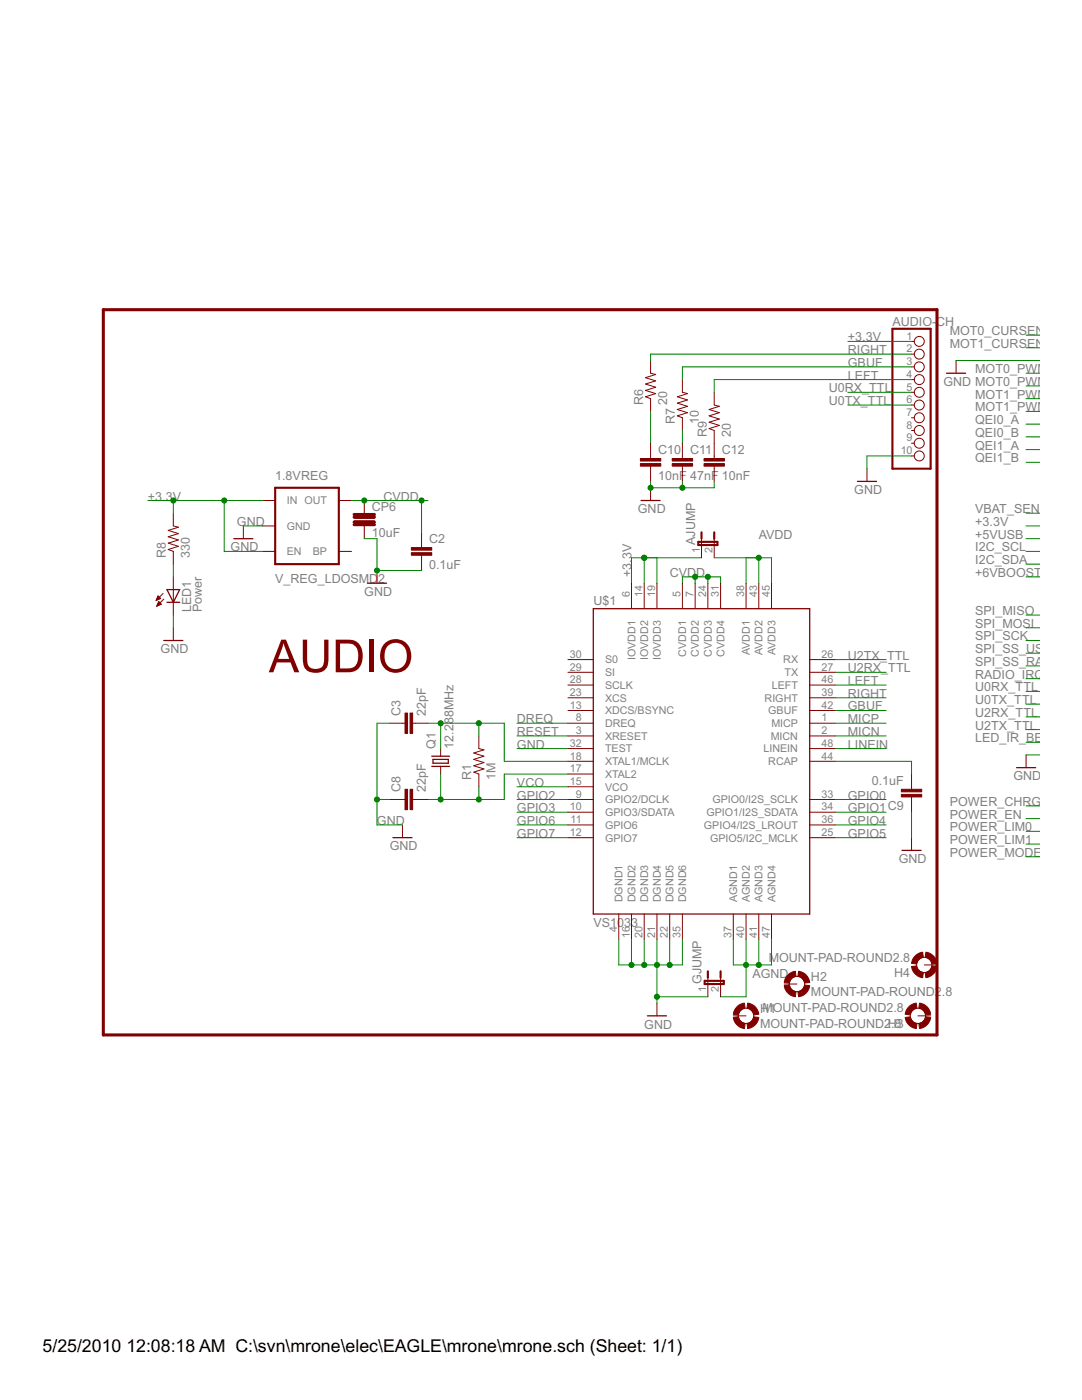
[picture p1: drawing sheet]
<svg xmlns="http://www.w3.org/2000/svg" width="216mm" height="279mm" viewBox="0 0 216 279" stroke-linecap="round" stroke-linejoin="round" font-family="sans-serif">
<g fill="#800000" stroke="#800000" stroke-width=".61">
<path d="M20.6 61.8v144.7z"/>
<path d="M20.6 206.5h166.4z"/>
<path d="M187 61.8v144.7z"/>
<path d="M20.6 61.8h166.4z"/>
<path d="M70.7 104.7h4z"/>
<path d="M70.7 102.7h4z"/>
<path d="M70.7 103.2h4z"/>
<path d="M70.7 104.2h4z"/>
</g>
<g fill="#800000" stroke="#800000" stroke-width=".2">
<path d="M34.6 102.4v2.6z"/>
<path d="M34.6 110v2.6z"/>
<path d="M33.6 109.7l1 .3z"/>
<path d="M33.6 109.7l2-.7z"/>
<path d="M33.6 108.4l2 .6z"/>
<path d="M33.6 108.4l2-.6z"/>
<path d="M33.6 107.1l2 .7z"/>
<path d="M33.6 107.1l2-.6z"/>
<path d="M33.6 105.9l2 .6z"/>
<path d="M33.6 105.9l2-.7z"/>
<path d="M34.6 105l1 .2z"/>
<path d="M34.6 120.2v2.5z"/>
<path d="M34.6 115.1v2.6z"/>
<path d="M34.6 117.7v2.5z"/>
<path d="M32.6 118.4l-1.4 1.4z"/>
<path d="M32.7 119.6l-1.4 1.4z"/>
<path d="M31.5 118.9l-.3 .9z"/>
<path d="M31.5 118.9l.5 .5z"/>
<path d="M31.2 119.8l.8-.4z"/>
<path d="M31.2 119.7h.1z"/>
<path d="M31.2 119.6h.4z"/>
<path d="M31.3 119.5h.6z"/>
<path d="M31.3 119.4h.7z"/>
<path d="M31.4 119.3h.5z"/>
<path d="M31.5 119.1h.2z"/>
<path d="M31.5 119h.1z"/>
<path d="M31.7 120.1l-.4 .9z"/>
<path d="M31.7 120.1l.5 .5z"/>
<path d="M31.3 121l.9-.4z"/>
<path d="M31.3 120.8h.3z"/>
<path d="M31.4 120.7h.5z"/>
<path d="M31.5 120.6h.7z"/>
<path d="M31.5 120.5h.5z"/>
<path d="M31.6 120.4h.3z"/>
<path d="M31.6 120.2h.2z"/>
<path d="M34.6 125.3v2.5z"/>
<path d="M113.3 131.6h5.1z"/>
<path d="M113.3 134.2h5.1z"/>
<path d="M113.3 136.7h5.1z"/>
<path d="M113.3 139.3h5.1z"/>
<path d="M113.3 141.8h5.1z"/>
<path d="M113.3 144.3h5.1z"/>
<path d="M113.3 146.9h5.1z"/>
<path d="M113.3 149.4h5.1z"/>
<path d="M113.3 151.9h5.1z"/>
<path d="M113.3 154.5h5.1z"/>
<path d="M113.3 157h5.1z"/>
<path d="M161.6 159.6h5z"/>
<path d="M161.6 162.1h5z"/>
<path d="M113.3 159.6h5.1z"/>
<path d="M113.3 162.1h5.1z"/>
<path d="M161.6 164.6h5z"/>
<path d="M161.6 167.2h5z"/>
<path d="M113.3 164.6h5.1z"/>
<path d="M113.3 167.2h5.1z"/>
<path d="M126 116.4v5.1z"/>
<path d="M128.5 116.4v5.1z"/>
<path d="M131.1 116.4v5.1z"/>
<path d="M136.2 116.4v5.1z"/>
<path d="M138.7 116.4v5.1z"/>
<path d="M141.2 116.4v5.1z"/>
<path d="M148.9 116.4v5.1z"/>
<path d="M151.4 116.4v5.1z"/>
<path d="M153.9 116.4v5.1z"/>
<path d="M161.6 131.6h5z"/>
<path d="M161.6 134.2h5z"/>
<path d="M161.6 136.7h5z"/>
<path d="M161.6 139.3h5z"/>
<path d="M161.6 141.8h5z"/>
<path d="M161.6 144.3h5z"/>
<path d="M161.6 146.9h5z"/>
<path d="M161.6 149.4h5z"/>
<path d="M161.6 151.9h5z"/>
<path d="M136.2 182.4v5.1z"/>
<path d="M123.5 182.4v5.1z"/>
<path d="M126 182.4v5.1z"/>
<path d="M128.5 182.4v5.1z"/>
<path d="M131.1 182.4v5.1z"/>
<path d="M133.6 182.4v5.1z"/>
<path d="M153.9 182.4v5.1z"/>
<path d="M143.8 116.4v5.1z"/>
<path d="M146.3 182.4v5.1z"/>
<path d="M148.9 182.4v5.1z"/>
<path d="M151.4 182.4v5.1z"/>
<path d="M84.1 106.2v2.6z"/>
<path d="M84.1 111.3v2.6z"/>
<path d="M84.1 108.8v.5z"/>
<path d="M84.1 110.8v.5z"/>
<path d="M77.8 144.3h2.5z"/>
<path d="M82.8 144.3h2.6z"/>
<path d="M80.3 144.3h.5z"/>
<path d="M82.3 144.3h.5z"/>
<path d="M77.8 159.6h2.5z"/>
<path d="M82.8 159.6h2.6z"/>
<path d="M80.3 159.6h.5z"/>
<path d="M82.3 159.6h.5z"/>
<path d="M87.9 149.4v1.5z"/>
<path d="M87.9 153v1.5z"/>
<path d="M95.5 146.9v2.5z"/>
<path d="M95.5 154.5v2.5z"/>
<path d="M94.5 154.1l1 .4z"/>
<path d="M94.5 154.1l2.1-.6z"/>
<path d="M94.5 152.8l2.1 .7z"/>
<path d="M94.5 152.8l2.1-.6z"/>
<path d="M94.5 151.6l2.1 .6z"/>
<path d="M94.5 151.6l2.1-.7z"/>
<path d="M94.5 150.3l2.1 .6z"/>
<path d="M94.5 150.3l2.1-.7z"/>
<path d="M95.5 149.4l1.1 .2z"/>
<path d="M181.9 159.6v2.5z"/>
<path d="M181.9 154.5v2.5z"/>
<path d="M181.9 159v.6z"/>
<path d="M181.9 157v.5z"/>
<path d="M129.8 71.9v2.6z"/>
<path d="M129.8 79.6v2.5z"/>
<path d="M128.8 79.2l1 .4z"/>
<path d="M128.8 79.2l2-.7z"/>
<path d="M128.8 77.9l2 .6z"/>
<path d="M128.8 77.9l2-.6z"/>
<path d="M128.8 76.6l2 .7z"/>
<path d="M128.8 76.6l2-.6z"/>
<path d="M128.8 75.4l2 .6z"/>
<path d="M128.8 75.4l2-.7z"/>
<path d="M129.8 74.5l1 .2z"/>
<path d="M136.2 75.8v2.5z"/>
<path d="M136.2 83.4v2.5z"/>
<path d="M135.1 83l1.1 .4z"/>
<path d="M135.1 83l2.1-.6z"/>
<path d="M135.1 81.7l2.1 .7z"/>
<path d="M135.1 81.7l2.1-.6z"/>
<path d="M135.1 80.5l2.1 .6z"/>
<path d="M135.1 80.5l2.1-.7z"/>
<path d="M135.1 79.2l2.1 .6z"/>
<path d="M135.1 79.2l2.1-.7z"/>
<path d="M136.2 78.3l1 .2z"/>
<path d="M142.5 78.3v2.5z"/>
<path d="M142.5 85.9v2.6z"/>
<path d="M141.5 85.5l1 .4z"/>
<path d="M141.5 85.5l2-.6z"/>
<path d="M141.5 84.3l2 .6z"/>
<path d="M141.5 84.3l2-.7z"/>
<path d="M141.5 83l2 .6z"/>
<path d="M141.5 83l2-.6z"/>
<path d="M141.5 81.7l2 .7z"/>
<path d="M141.5 81.7l2-.6z"/>
<path d="M142.5 80.8l1 .3z"/>
<path d="M129.8 88.5v2.5z"/>
<path d="M129.8 93.5v2.6z"/>
<path d="M129.8 91v.5z"/>
<path d="M129.8 93v.5z"/>
<path d="M136.2 88.5v2.5z"/>
<path d="M136.2 93.5v2.6z"/>
<path d="M136.2 91v.5z"/>
<path d="M136.2 93v.5z"/>
<path d="M142.5 88.5v2.5z"/>
<path d="M142.5 93.5v2.6z"/>
<path d="M142.5 91v.5z"/>
<path d="M142.5 93v.5z"/>
<path d="M52.4 99.9h2.5z"/>
<path d="M52.4 105h2.5z"/>
<path d="M67.6 99.9h2.5z"/>
<path d="M52.4 110h2.5z"/>
<path d="M67.6 110h2.5z"/>
<path d="M181.9 68.1h.5z"/>
<path d="M181.9 70.7h.5z"/>
<path d="M181.9 73.2h.5z"/>
<path d="M181.9 75.8h.5z"/>
<path d="M181.9 78.3h.5z"/>
<path d="M181.9 80.8h.5z"/>
<path d="M181.9 83.4h.5z"/>
<path d="M181.9 85.9h.5z"/>
<path d="M181.9 88.5h.5z"/>
<path d="M181.9 91h.5z"/>
<path d="M129.8 97.3v2.6z"/>
<path d="M75.2 113.9v2.5z"/>
<path d="M80.3 164.6v2.6z"/>
<path d="M131.1 200.2v2.5z"/>
<path d="M181.9 167.2v2.5z"/>
<path d="M204.7 150.7v2.5z"/>
<path d="M190.8 71.9v2.6z"/>
<path d="M48.6 105v2.5z"/>
<path d="M72.7 99.9v2.5z"/>
<path d="M72.7 105v2.5z"/>
<path d="M72.7 102.4v.5z"/>
<path d="M72.7 104.5v.5z"/>
<path d="M146.3 202.7h2.6z"/>
<path d="M156.5 196.4h2.5z"/>
<path d="M183.2 202.7h2.5z"/>
<path d="M184.4 192.6h2.6z"/>
<path d="M140 108.8v2.5z"/>
<path d="M140 107.5v1.3z"/>
<path d="M142.5 108.8v2.5z"/>
<path d="M142.5 107.5v1.3z"/>
<path d="M141.2 196.4v2.5z"/>
<path d="M141.2 195.1v1.3z"/>
<path d="M143.8 196.4v2.5z"/>
<path d="M143.8 195.1v1.3z"/>
<path d="M173 93.5v2.6z"/>
<path d="M149.2 200.2a2.48 2.48 0 0 1 2.2 2.2l-1 .1a1.46 1.46 0 0 0-1.3-1.3z" fill-rule="evenodd"/>
<path d="M147.2 200.8l.7-.5 .6-.1 .2 1a1.51 1.51 0 0 0-1.4 1.3l-1-.1 .4-1z" fill-rule="evenodd"/>
<path d="M146.3 203.1l1-.2 .1 .3a1.55 1.55 0 0 0 1.3 1.1l-.2 1a2.59 2.59 0 0 1-2.2-2.2z" fill-rule="evenodd"/>
<path d="M149.1 204.3l.3-.1a1.49 1.49 0 0 0 1-1.3l1 .2a2.52 2.52 0 0 1-2.2 2.2z" fill-rule="evenodd"/>
<path d="M159.3 193.8a2.48 2.48 0 0 1 2.3 2.3l-1.1 .1a1.46 1.46 0 0 0-1.3-1.3z" fill-rule="evenodd"/>
<path d="M157.4 194.4l.7-.4 .6-.2 .1 1.1a1.51 1.51 0 0 0-1.3 1.3l-1-.1 .3-1z" fill-rule="evenodd"/>
<path d="M156.5 196.7l1-.1 .1 .3a1.55 1.55 0 0 0 1.2 1l-.1 1a2.59 2.59 0 0 1-2.2-2.2z" fill-rule="evenodd"/>
<path d="M159.2 197.9l.4-.1a1.49 1.49 0 0 0 .9-1.2l1.1 .1a2.52 2.52 0 0 1-2.3 2.2z" fill-rule="evenodd"/>
<path d="M180.6 203.1l1-.2 .1 .3a1.55 1.55 0 0 0 1.3 1.1l-.2 1a2.59 2.59 0 0 1-2.2-2.2z" fill-rule="evenodd"/>
<path d="M183.3 204.3l.4-.1a1.49 1.49 0 0 0 1-1.3l1 .2a2.52 2.52 0 0 1-2.2 2.2z" fill-rule="evenodd"/>
<path d="M183.5 200.2a2.52 2.52 0 0 1 2.2 2.2l-1 .1a1.46 1.46 0 0 0-1.4-1.3z" fill-rule="evenodd"/>
<path d="M181.5 200.8l.7-.5 .6-.1 .2 1a1.51 1.51 0 0 0-1.4 1.3l-1-.1 .4-1z" fill-rule="evenodd"/>
<path d="M181.9 192.9l1-.1 .4 .9 .9 .4-.1 1a2.59 2.59 0 0 1-2.2-2.2z" fill-rule="evenodd"/>
<path d="M184.6 194.1l.7-.2a1.4 1.4 0 0 0 .6-1.1l1.1 .1a2.52 2.52 0 0 1-2.3 2.2z" fill-rule="evenodd"/>
<path d="M184.7 190a2.59 2.59 0 0 1 2.3 2.3l-1.1 .1a1.51 1.51 0 0 0-1.3-1.3z" fill-rule="evenodd"/>
<path d="M182.5 190.9l.6-.5 1-.4 .1 1.1-.9 .4-.4 .9-1-.1 .1-.7z" fill-rule="evenodd"/>
</g>
<g fill="#800000" stroke="#800000" stroke-width=".25">
<path d="M35.9 117.7l-1.3 2.5z"/>
<path d="M33.3 117.7l1.3 2.5z"/>
<path d="M34.6 120.2h1.3z"/>
<path d="M33.3 120.2h1.3z"/>
<path d="M34.6 117.7h1.3z"/>
<path d="M33.3 117.7h1.3z"/>
<path d="M32.7 127.8h3.8z"/>
<path d="M118.4 182.4h43.2z"/>
<path d="M161.6 121.5v60.9z"/>
<path d="M118.4 121.5h43.2z"/>
<path d="M118.4 121.5v60.9z"/>
<path d="M86.4 152.3h3.1z"/>
<path d="M89.5 151.6v.7z"/>
<path d="M86.4 151.6h3.1z"/>
<path d="M86.4 151.6v.7z"/>
<path d="M86.1 150.9h3.6z"/>
<path d="M86.1 153h3.6z"/>
<path d="M127.9 99.9h3.8z"/>
<path d="M73.3 116.4h3.8z"/>
<path d="M78.4 167.2h3.8z"/>
<path d="M129.2 202.7h3.8z"/>
<path d="M180 169.7h3.8z"/>
<path d="M202.8 153.2h3.9z"/>
<path d="M188.9 74.5h3.8z"/>
<path d="M46.7 107.5h3.8z"/>
<path d="M171.1 96.1h3.8z"/>
</g>
<g fill="#800000" stroke="#800000" stroke-width=".2">
<path d="M82.1 110.3h4v.5h-4z"/>
<path d="M82.1 109.3h4v.5h-4z"/>
<path d="M81.8 142.3h.5v4.1h-.5z"/>
<path d="M80.8 142.3h.5v4.1h-.5z"/>
<path d="M81.8 157.5h.5v4.1h-.5z"/>
<path d="M80.8 157.5h.5v4.1h-.5z"/>
<path d="M179.9 157.5h4v.5h-4z"/>
<path d="M179.9 158.5h4v.5h-4z"/>
<path d="M127.8 92.5h4v.5h-4z"/>
<path d="M127.8 91.5h4v.5h-4z"/>
<path d="M134.1 92.5h4.1v.5h-4.1z"/>
<path d="M134.1 91.5h4.1v.5h-4.1z"/>
<path d="M140.5 92.5h4v.5h-4z"/>
<path d="M140.5 91.5h4v.5h-4z"/>
<path d="M70.7 103.9h4v.6h-4z"/>
<path d="M70.7 102.9h4v.5h-4z"/>
</g>
<g fill="#800000" stroke="#800000" stroke-width=".42">
<path d="M54.9 112.6h12.7z"/>
<path d="M67.6 97.3v15.3z"/>
<path d="M54.9 97.3h12.7z"/>
<path d="M54.9 97.3v15.3z"/>
<path d="M178.1 93.5h7.6z"/>
<path d="M185.7 65.6v27.9z"/>
<path d="M178.1 65.6h7.6z"/>
<path d="M178.1 65.6v27.9z"/>
<path d="M140 106.2v1.3z"/>
<path d="M142.5 106.2v1.3z"/>
<path d="M139.3 108.8h3.9z"/>
<path d="M143.2 108.1v.7z"/>
<path d="M139.3 108.1h3.9z"/>
<path d="M139.3 108.1v.7z"/>
<path d="M141.2 193.8v1.3z"/>
<path d="M143.8 193.8v1.3z"/>
<path d="M140.6 196.4h3.8z"/>
<path d="M144.4 195.7v.7z"/>
<path d="M140.6 195.7h3.8z"/>
<path d="M140.6 195.7v.7z"/>
</g>
<g fill="none" stroke="#800000" stroke-width=".2">
<circle cx="183.4" cy="68.1" r=".99"/>
<circle cx="183.4" cy="70.7" r=".99"/>
<circle cx="183.4" cy="73.2" r=".99"/>
<circle cx="183.4" cy="75.8" r=".99"/>
<circle cx="183.4" cy="78.3" r=".99"/>
<circle cx="183.4" cy="88.5" r=".99"/>
<circle cx="183.4" cy="91" r=".99"/>
<circle cx="183.4" cy="80.8" r=".99"/>
<circle cx="183.4" cy="83.4" r=".99"/>
<circle cx="183.4" cy="85.9" r=".99"/>
<circle cx="159" cy="196.4" r="1.52"/>
<circle cx="184.4" cy="192.6" r="1.52"/>
<circle cx="148.9" cy="202.7" r="1.52"/>
<circle cx="183.2" cy="202.7" r="1.52"/>
</g>
<g fill="#008000" stroke="#008000" stroke-width=".2">
<path d="M34.6 112.6v2.5z"/>
<path d="M70.1 99.9h2.6z"/>
<path d="M72.7 99.9h11.4z"/>
<path d="M84.1 99.9h1.3z"/>
<path d="M84.1 99.9v6.3z"/>
<path d="M143.8 115.1v1.3z"/>
<path d="M141.2 115.1h2.6z"/>
<path d="M141.2 115.1v1.3z"/>
<path d="M138.7 115.1h2.5z"/>
<path d="M138.7 115.1v1.3z"/>
<path d="M136.2 115.1h2.5z"/>
<path d="M136.2 115.1v1.3z"/>
<path d="M85.4 144.3h2.5z"/>
<path d="M87.9 144.3h7.6z"/>
<path d="M95.5 144.3h5.1z"/>
<path d="M100.6 144.3v7.6z"/>
<path d="M100.6 151.9h12.7z"/>
<path d="M95.5 144.3v2.6z"/>
<path d="M87.9 144.3v5.1z"/>
<path d="M100.6 154.5h12.7z"/>
<path d="M100.6 154.5v5.1z"/>
<path d="M95.5 159.6h5.1z"/>
<path d="M87.9 159.6h7.6z"/>
<path d="M85.4 159.6h2.5z"/>
<path d="M95.5 157v2.6z"/>
<path d="M87.9 154.5v5.1z"/>
<path d="M103.2 144.3h10.1z"/>
<path d="M103.2 146.9h10.1z"/>
<path d="M103.2 159.6h10.1z"/>
<path d="M103.2 162.1h10.1z"/>
<path d="M103.2 164.6h10.1z"/>
<path d="M103.2 167.2h10.1z"/>
<path d="M166.6 136.7h10.2z"/>
<path d="M142.5 75.8v2.5z"/>
<path d="M142.5 75.8h39.4z"/>
<path d="M166.6 139.3h10.2z"/>
<path d="M129.8 70.7v1.2z"/>
<path d="M129.8 70.7h52.1z"/>
<path d="M166.6 141.8h10.2z"/>
<path d="M136.2 73.2h45.7z"/>
<path d="M136.2 73.2v2.6z"/>
<path d="M166.6 144.3h10.2z"/>
<path d="M166.6 146.9h10.2z"/>
<path d="M166.6 151.9h15.3z"/>
<path d="M181.9 151.9v2.6z"/>
<path d="M166.6 159.6h10.2z"/>
<path d="M166.6 162.1h10.2z"/>
<path d="M166.6 164.6h10.2z"/>
<path d="M166.6 149.4h10.2z"/>
<path d="M103.2 157h10.1z"/>
<path d="M136.2 85.9v2.6z"/>
<path d="M166.6 167.2h10.2z"/>
<path d="M129.8 82.1v6.4z"/>
<path d="M204.7 122.7h2.7z"/>
<path d="M204.7 125.3h2.7z"/>
<path d="M204.7 127.8h2.7z"/>
<path d="M204.7 130.4h2.7z"/>
<path d="M204.7 132.9h2.7z"/>
<path d="M204.7 135.4h2.7z"/>
<path d="M204.7 138h2.7z"/>
<path d="M169.2 78.3h12.7z"/>
<path d="M204.7 140.5h2.7z"/>
<path d="M169.2 80.8h12.7z"/>
<path d="M204.7 143.1h2.7z"/>
<path d="M166.6 134.2h10.2z"/>
<path d="M204.7 145.6h2.7z"/>
<path d="M166.6 131.6h10.2z"/>
<path d="M204.7 148.1h2.7z"/>
<path d="M204.7 115.1h2.7z"/>
<path d="M204.7 112.6h2.7z"/>
<path d="M204.7 107.5h2.7z"/>
<path d="M204.7 105h2.7z"/>
<path d="M29.5 99.9h5.1z"/>
<path d="M34.6 99.9v2.5z"/>
<path d="M34.6 99.9h10.1z"/>
<path d="M44.7 99.9h7.7z"/>
<path d="M44.7 99.9v10.1z"/>
<path d="M44.7 110h7.7z"/>
<path d="M131.1 111.3v5.1z"/>
<path d="M128.5 111.3h2.6z"/>
<path d="M128.5 111.3v5.1z"/>
<path d="M126 111.3h2.5z"/>
<path d="M126 111.3v5.1z"/>
<path d="M128.5 111.3h11.5z"/>
<path d="M169.2 68.1h12.7z"/>
<path d="M204.7 102.4h2.7z"/>
<path d="M204.7 92.3h2.7z"/>
<path d="M204.7 89.7h2.7z"/>
<path d="M204.7 87.2h2.7z"/>
<path d="M204.7 84.6h2.7z"/>
<path d="M204.7 82.1h2.7z"/>
<path d="M204.7 79.6h2.7z"/>
<path d="M204.7 77h2.7z"/>
<path d="M204.7 74.5h2.7z"/>
<path d="M204.7 69.4h2.7z"/>
<path d="M204.7 66.9h2.7z"/>
<path d="M204.7 110h2.7z"/>
<path d="M75.2 113.9h8.9z"/>
<path d="M72.7 107.5h2.5z"/>
<path d="M75.2 107.5v6.4z"/>
<path d="M75.2 144.3h2.6z"/>
<path d="M75.2 144.3v15.3z"/>
<path d="M75.2 159.6h2.6z"/>
<path d="M75.2 159.6v5z"/>
<path d="M75.2 164.6h5.1z"/>
<path d="M136.2 187.5v5.1z"/>
<path d="M133.6 192.6h2.6z"/>
<path d="M131.1 192.6h2.5z"/>
<path d="M128.5 192.6h2.6z"/>
<path d="M126 192.6h2.5z"/>
<path d="M123.5 192.6h2.5z"/>
<path d="M123.5 187.5v5.1z"/>
<path d="M133.6 187.5v5.1z"/>
<path d="M131.1 187.5v5.1z"/>
<path d="M128.5 187.5v5.1z"/>
<path d="M126 187.5v5.1z"/>
<path d="M131.1 192.6v6.3z"/>
<path d="M131.1 198.9v1.3z"/>
<path d="M131.1 198.9h10.1z"/>
<path d="M181.9 162.1v5.1z"/>
<path d="M204.7 150.7h2.7z"/>
<path d="M190.8 71.9h16.6z"/>
<path d="M48.6 105h3.8z"/>
<path d="M34.6 122.7v2.6z"/>
<path d="M103.2 149.4h10.1z"/>
<path d="M142.5 96.1v1.2z"/>
<path d="M136.2 97.3h6.3z"/>
<path d="M136.2 96.1v1.2z"/>
<path d="M129.8 97.3h6.4z"/>
<path d="M129.8 96.1v1.2z"/>
<path d="M173 91h8.9z"/>
<path d="M173 91v2.5z"/>
<path d="M153.9 187.5v5.1z"/>
<path d="M151.4 192.6h2.5z"/>
<path d="M148.9 192.6h2.5z"/>
<path d="M146.3 192.6h2.6z"/>
<path d="M146.3 187.5v5.1z"/>
<path d="M148.9 187.5v5.1z"/>
<path d="M151.4 187.5v5.1z"/>
<path d="M148.9 192.6v6.3z"/>
<path d="M143.8 198.9h5.1z"/>
<path d="M153.9 111.3v5.1z"/>
<path d="M151.4 111.3h2.5z"/>
<path d="M151.4 111.3v5.1z"/>
<path d="M148.9 111.3h2.5z"/>
<path d="M148.9 111.3v5.1z"/>
<path d="M142.5 111.3h8.9z"/>
<path d="M204.7 171h2.7z"/>
<path d="M204.7 168.4h2.7z"/>
<path d="M204.7 165.9h2.7z"/>
<path d="M204.7 163.4h2.7z"/>
<path d="M204.7 160.8h2.7z"/>
<circle cx="84.1" cy="99.9" r=".51"/>
<circle cx="72.7" cy="99.9" r=".51"/>
<circle cx="141.2" cy="115.1" r=".51"/>
<circle cx="138.7" cy="115.1" r=".51"/>
<circle cx="95.5" cy="144.3" r=".51"/>
<circle cx="87.9" cy="144.3" r=".51"/>
<circle cx="95.5" cy="159.6" r=".51"/>
<circle cx="87.9" cy="159.6" r=".51"/>
<circle cx="34.6" cy="99.9" r=".51"/>
<circle cx="44.7" cy="99.9" r=".51"/>
<circle cx="128.5" cy="111.3" r=".51"/>
<circle cx="75.2" cy="113.9" r=".51"/>
<circle cx="75.2" cy="159.6" r=".51"/>
<circle cx="133.6" cy="192.6" r=".51"/>
<circle cx="131.1" cy="192.6" r=".51"/>
<circle cx="128.5" cy="192.6" r=".51"/>
<circle cx="126" cy="192.6" r=".51"/>
<circle cx="131.1" cy="198.9" r=".51"/>
<circle cx="136.2" cy="97.3" r=".51"/>
<circle cx="129.8" cy="97.3" r=".51"/>
<circle cx="148.9" cy="192.6" r=".51"/>
<circle cx="151.4" cy="192.6" r=".51"/>
<circle cx="151.4" cy="111.3" r=".51"/>
</g>
<text font-size="10.2" fill="#800000" x="53.6" y="134.2">AUDIO</text>
<g font-size="4">
<text x="8.5" y="269.9">5/25/2010</text>
<text x="25.2" y="269.9">12:08:18 AM C:\svn\mrone\elec\EAGLE\mrone\mrone.sch (Sheet: 1/1)</text>
</g>
<g font-size="2.8" fill="#808080">
<text x="178.1" y="65">AUDIO-CH</text>
<text x="169.2" y="70.7">RIGHT</text>
<text x="169.2" y="68.1">+3.3V</text>
<text x="189.5" y="69.4">MOT1_CURSENSE</text>
<text x="189.5" y="66.9">MOT0_CURSENSE</text>
<text x="169.2" y="75.8">LEFT</text>
<text x="169.2" y="73.2">GBUF</text>
<text x="188.2" y="77">GND MOT0_PWMB</text>
<text x="194.6" y="74.5">MOT0_PWMA</text>
<text x="128.3" y="80.8" transform="rotate(-90 128.3 80.8)">R6</text>
<text x="133.1" y="80.8" transform="rotate(-90 133.1 80.8)">20</text>
<text x="165.4" y="78.3">U0RX_TTL</text>
<text x="165.4" y="80.8">U0TX_TTL</text>
<text x="194.6" y="82.1">MOT1_PWMB</text>
<text x="194.6" y="79.6">MOT1_PWMA</text>
<text x="134.7" y="84.7" transform="rotate(-90 134.7 84.7)">R7</text>
<text x="139.5" y="84.7" transform="rotate(-90 139.5 84.7)">10</text>
<text x="141" y="87.2" transform="rotate(-90 141 87.2)">R9</text>
<text x="145.8" y="87.2" transform="rotate(-90 145.8 87.2)">20</text>
<text x="194.6" y="89.7">QEI1_A</text>
<text x="194.6" y="87.2">QEI0_B</text>
<text x="194.6" y="84.7">QEI0_A</text>
<text x="54.9" y="95.8">1.8VREG</text>
<text x="131.3" y="95.7">10nF 47nF 10nF</text>
<text x="131.3" y="90.6">C10</text>
<text x="137.7" y="90.6">C11</text>
<text x="144" y="90.6">C12</text>
<text x="194.6" y="92.3">QEI1_B</text>
<text x="29.5" y="99.9">+3.3V</text>
<text x="76.5" y="99.9">CVDD</text>
<text x="170.5" y="98.6">GND</text>
<text x="47.3" y="105">G</text>
<text x="49.2" y="105">ND</text>
<text x="74.2" y="107.1">10uF</text>
<text x="74.2" y="102">CP6</text>
<text x="127.3" y="102.4">GND</text>
<text x="151.4" y="107.5">AVDD</text>
<text x="194.6" y="107.5">+5VUSB</text>
<text x="194.6" y="105">+3.3V</text>
<text x="194.6" y="102.4">VBAT_SENSE</text>
<text x="33.1" y="111.3" transform="rotate(-90 33.1 111.3)">R8</text>
<text x="37.9" y="111.3" transform="rotate(-90 37.9 111.3)">330</text>
<text x="46" y="110">GND</text>
<text x="85.6" y="113.5">0.1uF</text>
<text x="85.6" y="108.4">C2</text>
<text x="138.7" y="108.8" transform="rotate(-90 138.7 108.8)">AJUMP</text>
<text x="194.6" y="112.6">I2C_SDA</text>
<text x="194.6" y="110">I2C_SCL</text>
<text x="54.9" y="116.4">V_REG_LDOSMD</text>
<text x="72.7" y="118.9">GND</text>
<text x="75.5" y="116.4">2</text>
<text x="126" y="115.1" transform="rotate(-90 126 115.1)">+3.3V</text>
<text x="133.6" y="115.1">CVDD</text>
<text x="194.6" y="115.1">+6VBOOST</text>
<text x="38.1" y="122.2" transform="rotate(-90 38.1 122.2)">LED1</text>
<text x="40.3" y="122.2" transform="rotate(-90 40.3 122.2)">Power</text>
<text x="118.4" y="120.7">U$1</text>
<text x="194.6" y="122.7">SPI_MISO</text>
<text x="194.6" y="125.3">SPI_MOSI</text>
<text x="32" y="130.4">GND</text>
<text x="169.2" y="131.6">U2TX_TTL</text>
<text x="194.6" y="127.8">SPI_SCK</text>
<text x="194.6" y="130.4">SPI_SS_USER</text>
<text x="169.2" y="136.7">LEFT</text>
<text x="169.2" y="134.2">U2RX_TTL</text>
<text x="194.6" y="132.9">SPI_SS_RADIO</text>
<text x="194.6" y="135.4">RADIO_IRQ</text>
<text x="194.6" y="138">U0RX_TTL</text>
<text x="79.9" y="142.8" transform="rotate(-90 79.9 142.8)">C3</text>
<text x="85" y="142.8" transform="rotate(-90 85 142.8)">22pF</text>
<text x="169.2" y="139.2">RIGHT</text>
<text x="169.2" y="141.8">GBUF</text>
<text x="194.6" y="140.5">U0TX_TTL</text>
<text x="194.6" y="143.1">U2RX_TTL</text>
<text x="86.9" y="149.4" transform="rotate(-90 86.9 149.4)">Q1</text>
<text x="90.5" y="149.4" transform="rotate(-90 90.5 149.4)">12.288MHz</text>
<text x="103.2" y="144.3">DREQ</text>
<text x="103.2" y="146.9">RESET</text>
<text x="103.2" y="149.4">GND</text>
<text x="169.2" y="144.3">MICP</text>
<text x="169.2" y="146.9">MICN</text>
<text x="169.2" y="149.4">LINEIN</text>
<text x="194.6" y="145.6">U2TX_TTL</text>
<text x="194.6" y="148.1">LED_IR_BEACON</text>
<text x="94" y="155.8" transform="rotate(-90 94 155.8)">R1</text>
<text x="98.8" y="155.8" transform="rotate(-90 98.8 155.8)">1M</text>
<text x="202.2" y="155.8">GND</text>
<text x="79.9" y="158" transform="rotate(-90 79.9 158)">C8</text>
<text x="85" y="158" transform="rotate(-90 85 158)">22pF</text>
<text x="103.2" y="159.6">GPIO2</text>
<text x="103.2" y="157">VCO</text>
<text x="169.2" y="159.6">GPIO0</text>
<text x="173.9" y="156.6">0.1uF</text>
<text x="189.5" y="160.8">POWER_CHRGEN</text>
<text x="75.2" y="164.6">GND</text>
<text x="103.2" y="162.1">GPIO3</text>
<text x="103.2" y="164.6">GPIO6</text>
<text x="103.2" y="167.2">GPIO7</text>
<text x="169.2" y="162.1">GPIO1C9</text>
<text x="169.2" y="164.6">GPIO4</text>
<text x="169.2" y="167.2">GPIO5</text>
<text x="189.5" y="165.9">POWER_LIM0</text>
<text x="189.5" y="163.4">POWER_EN</text>
<text x="77.8" y="169.7">GND</text>
<text x="179.3" y="172.3">GND</text>
<text x="189.5" y="171">POWER_MODE</text>
<text x="189.5" y="168.4">POWER_LIM1</text>
<text x="118.4" y="185">VS1033</text>
<text x="153.4" y="191.9">MOUNT-PAD-ROUND2.8</text>
<text x="140" y="196.4" transform="rotate(-90 140 196.4)">GJUMP</text>
<text x="150.1" y="195.1">AGND</text>
<text x="161.8" y="195.8">H2</text>
<text x="178.4" y="194.9">H4</text>
<text x="151.7" y="202.1">H1</text>
<text x="152.1" y="202">MOUNT-PAD-ROUND2.8</text>
<text x="161.8" y="198.8">MOUNT-PAD-ROUND2.8</text>
<text x="128.6" y="205.3">GND</text>
<text x="151.7" y="205.2">MOUNT-PAD-ROUND2H.83</text>
</g>
<g font-size="2.4" fill="#808080">
<text x="180.9" y="67.8">1</text>
<text x="180.9" y="70.3">2</text>
<text x="180.9" y="72.9">3</text>
<text x="180.9" y="75.4">4</text>
<text x="180.9" y="77.9">5</text>
<text x="180.9" y="80.5">6</text>
<text x="180.9" y="83">7</text>
<text x="180.9" y="85.6">8</text>
<text x="180.9" y="88.1">9</text>
<text x="179.7" y="90.6">10</text>
<text x="57.2" y="100.6">IN OUT</text>
<text x="57.2" y="105.7">GND</text>
<text x="57.2" y="110.8">EN</text>
<text x="62.4" y="110.8">BP</text>
<text x="139.6" y="110.3" transform="rotate(-90 139.6 110.3)">1</text>
<text x="142.2" y="110.3" transform="rotate(-90 142.2 110.3)">2</text>
<text x="125.7" y="119.1" transform="rotate(-90 125.7 119.1)">6</text>
<text x="128.2" y="119.1" transform="rotate(-90 128.2 119.1)">14</text>
<text x="130.7" y="119.1" transform="rotate(-90 130.7 119.1)">19</text>
<text x="135.8" y="119.1" transform="rotate(-90 135.8 119.1)">5</text>
<text x="138.4" y="119.1" transform="rotate(-90 138.4 119.1)">7</text>
<text x="140.9" y="119.1" transform="rotate(-90 140.9 119.1)">24</text>
<text x="143.4" y="119.1" transform="rotate(-90 143.4 119.1)">31</text>
<text x="148.5" y="119.1" transform="rotate(-90 148.5 119.1)">38</text>
<text x="151.1" y="119.1" transform="rotate(-90 151.1 119.1)">43</text>
<text x="153.6" y="119.1" transform="rotate(-90 153.6 119.1)">45</text>
<text x="113.7" y="131.3">30</text>
<text x="126.8" y="131.8" transform="rotate(-90 126.8 131.8)">IOVDD1</text>
<text x="129.3" y="131.8" transform="rotate(-90 129.3 131.8)">IOVDD2</text>
<text x="131.9" y="131.8" transform="rotate(-90 131.9 131.8)">IOVDD3</text>
<text x="136.9" y="131" transform="rotate(-90 136.9 131)">CVDD1</text>
<text x="139.5" y="131" transform="rotate(-90 139.5 131)">CVDD2</text>
<text x="142" y="131" transform="rotate(-90 142 131)">CVDD3</text>
<text x="144.6" y="131" transform="rotate(-90 144.6 131)">CVDD4</text>
<text x="149.6" y="130.8" transform="rotate(-90 149.6 130.8)">AVDD1</text>
<text x="152.2" y="130.8" transform="rotate(-90 152.2 130.8)">AVDD2</text>
<text x="154.7" y="130.8" transform="rotate(-90 154.7 130.8)">AVDD3</text>
<text x="163.9" y="131.3">26</text>
<text x="113.7" y="133.8">29</text>
<text x="113.7" y="136.4">28</text>
<text x="120.7" y="132.4">S0</text>
<text x="120.7" y="134.9">SI</text>
<text x="120.7" y="137.5">SCLK</text>
<text x="154" y="137.5">LEFT</text>
<text x="156.3" y="132.4">RX</text>
<text x="156.5" y="134.9">TX</text>
<text x="163.9" y="133.8">27</text>
<text x="163.9" y="136.4">46</text>
<text x="113.7" y="138.9">23</text>
<text x="113.7" y="141.4">13</text>
<text x="114.9" y="144">8</text>
<text x="120.7" y="140">XCS</text>
<text x="120.7" y="142.5">XDCS/BSYNC</text>
<text x="152.6" y="140">RIGHT</text>
<text x="153.3" y="142.5">GBUF</text>
<text x="163.9" y="138.9">39</text>
<text x="163.9" y="141.4">42</text>
<text x="163.9" y="144">1</text>
<text x="113.7" y="149">32</text>
<text x="114.9" y="146.5">3</text>
<text x="120.7" y="145.1">DREQ</text>
<text x="120.7" y="147.6">XRESET</text>
<text x="153.8" y="147.6">MICN</text>
<text x="153.9" y="145.1">MICP</text>
<text x="163.9" y="146.5">2</text>
<text x="163.9" y="149">48</text>
<text x="113.7" y="151.6">18</text>
<text x="113.7" y="154.1">17</text>
<text x="120.7" y="150.2">TEST</text>
<text x="120.7" y="152.7">XTAL1/MCLK</text>
<text x="120.7" y="155.2">XTAL2</text>
<text x="152.4" y="150.2">LINEIN</text>
<text x="153.3" y="152.7">RCAP</text>
<text x="163.9" y="151.6">44</text>
<text x="113.7" y="156.7">15</text>
<text x="113.7" y="161.7">10</text>
<text x="114.9" y="159.2">9</text>
<text x="120.7" y="157.8">VCO</text>
<text x="120.7" y="160.3">GPIO2/DCLK</text>
<text x="142.2" y="160.3">GPIO0/I2S_SCLK</text>
<text x="163.9" y="159.2">33</text>
<text x="163.9" y="161.7">34</text>
<text x="113.7" y="166.8">12</text>
<text x="113.9" y="164.3">11</text>
<text x="120.7" y="162.9">GPIO3/SDATA</text>
<text x="120.7" y="165.4">GPIO6</text>
<text x="120.7" y="167.9">GPIO7</text>
<text x="140.5" y="165.4">GPIO4/I2S_LROUT</text>
<text x="140.9" y="162.9">GPIO1/I2S_SDATA</text>
<text x="141.7" y="167.9">GPIO5/I2C_MCLK</text>
<text x="163.9" y="164.3">36</text>
<text x="163.9" y="166.8">25</text>
<text x="123.1" y="185.9" transform="rotate(-90 123.1 185.9)">4</text>
<text x="124.2" y="180.1" transform="rotate(-90 124.2 180.1)">DGND1</text>
<text x="126.8" y="180.1" transform="rotate(-90 126.8 180.1)">DGND2</text>
<text x="129.3" y="180.1" transform="rotate(-90 129.3 180.1)">DGND3</text>
<text x="131.9" y="180.1" transform="rotate(-90 131.9 180.1)">DGND4</text>
<text x="134.4" y="180.1" transform="rotate(-90 134.4 180.1)">DGND5</text>
<text x="136.9" y="180.1" transform="rotate(-90 136.9 180.1)">DGND6</text>
<text x="147.1" y="180.1" transform="rotate(-90 147.1 180.1)">AGND1</text>
<text x="149.6" y="180.1" transform="rotate(-90 149.6 180.1)">AGND2</text>
<text x="152.2" y="180.1" transform="rotate(-90 152.2 180.1)">AGND3</text>
<text x="154.7" y="180.1" transform="rotate(-90 154.7 180.1)">AGND4</text>
<text x="125.7" y="187.1" transform="rotate(-90 125.7 187.1)">16</text>
<text x="128.2" y="187.1" transform="rotate(-90 128.2 187.1)">20</text>
<text x="130.7" y="187.1" transform="rotate(-90 130.7 187.1)">21</text>
<text x="133.3" y="187.1" transform="rotate(-90 133.3 187.1)">22</text>
<text x="135.8" y="187.1" transform="rotate(-90 135.8 187.1)">35</text>
<text x="146" y="187.1" transform="rotate(-90 146 187.1)">37</text>
<text x="148.5" y="187.1" transform="rotate(-90 148.5 187.1)">40</text>
<text x="151.1" y="187.1" transform="rotate(-90 151.1 187.1)">41</text>
<text x="153.6" y="187.1" transform="rotate(-90 153.6 187.1)">47</text>
<text x="140.9" y="197.9" transform="rotate(-90 140.9 197.9)">1</text>
<text x="143.4" y="197.9" transform="rotate(-90 143.4 197.9)">2</text>
</g>
</svg>
